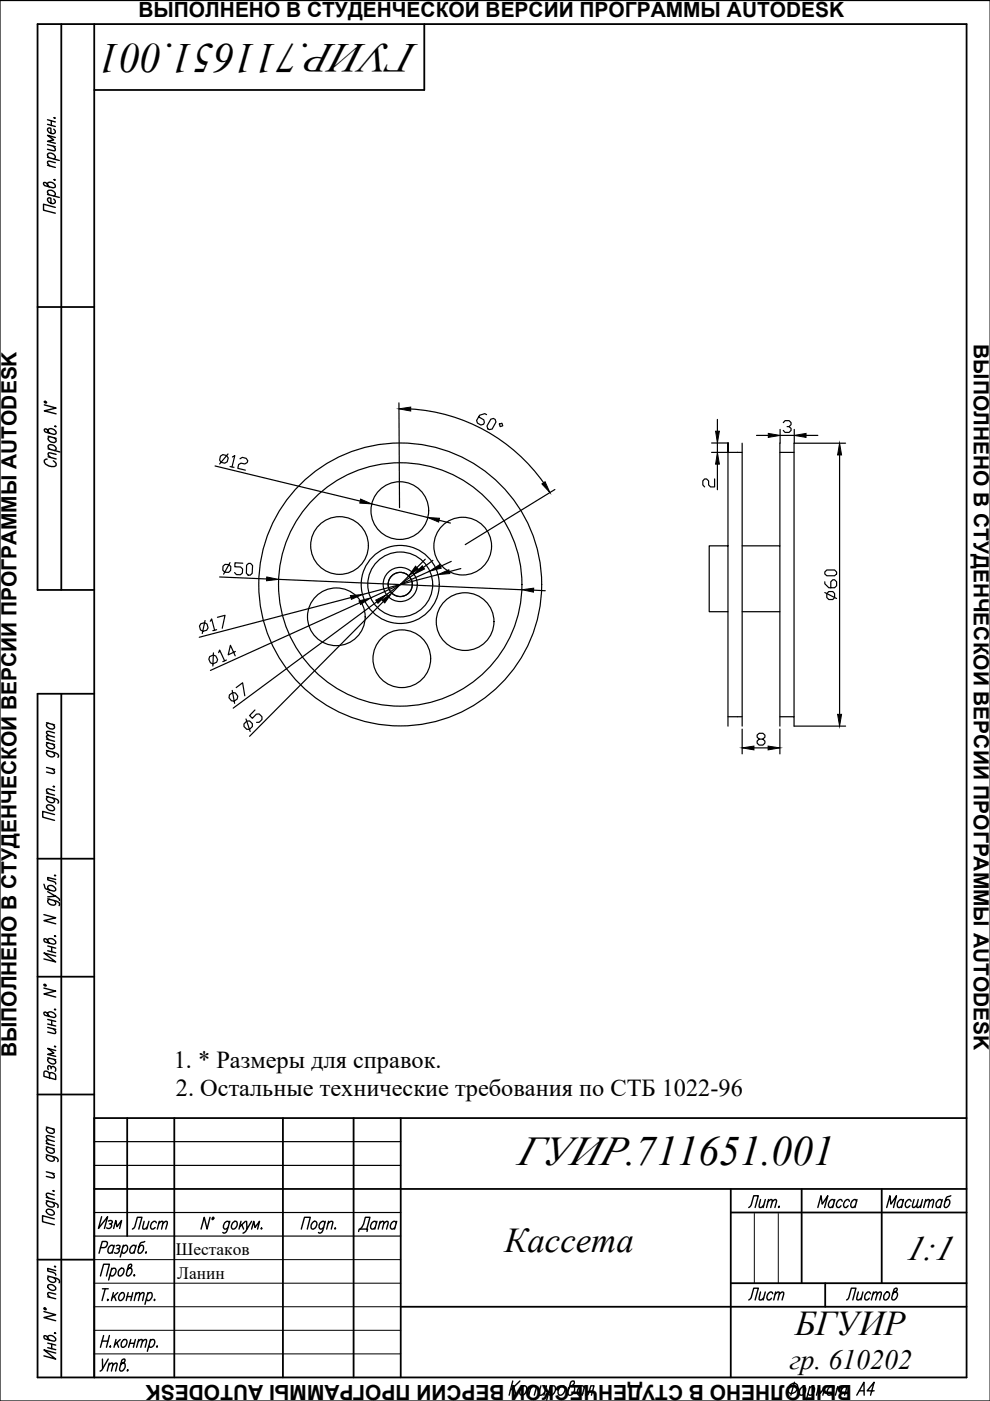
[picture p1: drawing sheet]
<svg xmlns="http://www.w3.org/2000/svg" width="210mm" height="297mm" viewBox="0 0 210 297" stroke-linecap="round" stroke-linejoin="round" font-family="sans-serif">
<!-- layer: KONTUR -->
<path d="M0 .1h209.9v296.9h-209.9z" fill="none" stroke="#000" stroke-width=".25"/>
<g fill="none" stroke="#000" stroke-width=".3">
<path d="M10.1 39.1v-.2a.99 .99 0 0 1 1-.2 .99 .99 0 0 1 .6 .9l-.4 .2-1.8-.4-.3-.4 .2-.3a.84 .84 0 0 1 .8 .7l.2 .2M10.1 35l1.6 .5M10.1 33.3l2.5 .7M10.1 30.7l1.6 .4M10.1 25.4l1.6 .5M10.1 26.4l1.6 .4M10.4 33.4a.53 .53 0 0 1-.2-.8 .92 .92 0 0 1 1.1 0 .92 .92 0 0 1 .3 1l-.2 .1M10.9 25.6v1M11.3 31l.4 .6-.1 .4-1.5-.3M11.4 27.4a.53 .53 0 0 1 .2 .8 .92 .92 0 0 1-1.1 0 .92 .92 0 0 1-.3-1h.6v1.1M11.5 38.1l.2 .1zM11.5 25h.2z"/>
<path d="M11.7 34.5l-1.5-.3-.1 .4 .4 .6M11.7 29.2l-1.6-.5 1.3 1-1.3 .3 1.6 .4M10.1 41.2l2.5 .7M10.4 41.3l-.3-.5v-.2a.99 .99 0 0 1 1-.2 .99 .99 0 0 1 .6 .9l-.3 .3M11.4 42.2a.53 .53 0 0 1 .2 .8 .92 .92 0 0 1-1.1 0 .92 .92 0 0 1-.3-1h.6v1.1M11.7 44l-2.5-.7v1.3l2.5 .6M9.4 85.8l2.5 .7-2.5 .6 2.5 .6M9.4 85.1l.4 .1v.2l-.3-.1zM10 97.4h-.3a.66 .66 0 0 0-.3 .7 .66 .66 0 0 0 .6 .5l.9 .3h.6l.4-.2a.91 .91 0 0 0-.6-1M10.2 91.4v-.2a1.02 1.02 0 0 1 1.1-.2 1.02 1.02 0 0 1 .6 .8l-.5 .3-1.8-.5-.2-.3 .1-.3a.77 .77 0 0 1 .8 .6l.3 .3M10.2 96.8l1.7 .5M10.2 95.2l2.5 .6"/>
<path d="M10.2 92.5l1.7 .4M10.6 95.3l-.4-.5v-.2a1.02 1.02 0 0 1 1.1-.2 1.02 1.02 0 0 1 .6 .9l-.4 .2M10.6 92.6l-.4 .3a1.02 1.02 0 0 0 .6 .8 1.02 1.02 0 0 0 1.1-.2v-.2l-.4-.5M11.6 90.4l.3 .1zM11.9 96.3l-1.6-.3-.1 .4 .5 .6M9.9 159.1l2.2 .7 .3 .3-.1 .5M9.9 157.4l1.7 .5M9.9 156.7l1.7 .5M9.9 153.2l1.7 .5M10.2 159.2l-.3 .3a1.05 1.05 0 0 0 1.7 .7v-.3l-.4-.4M10.2 157.5l-.3 .3a1.02 1.02 0 0 0 .6 .9 1.02 1.02 0 0 0 1.1-.2v-.3l-.4-.4M10.2 153.3l-.3 .3a1.02 1.02 0 0 0 .6 .9 1.02 1.02 0 0 0 1.1-.2v-.3l-.4-.4"/>
<path d="M11.6 156.3l-1.6-.4-.1 .4 .5 .5M11.6 155.4l-1.6-.3-.1 .3 .5 .5M9.9 168.9l1.9 .5a.72 .72 0 0 1 .6 .8l-.1 .1M9.9 168.1l1.7 .5M9.9 162.7l1.7 .4M10 170.8l.6-.1a.79 .79 0 0 1 .8 1.1l-.6 .1a.79 .79 0 0 1-.8-1.1zM10.2 168.9l-.3 .3a1.02 1.02 0 0 0 .6 .9 1.02 1.02 0 0 0 1.1-.2v-.2l-.4-.5M11.1 163l.5 .6-.2 .4-1.5-.3M11.3 166.7l.3 .1zM11.6 172.7l-2.5-.7v1.3l2.5 .6M11.6 167.6l-1.6-.3-.1 .4 .5 .6M9.3 193.9l2.5 .7-2.5 .6 2.5 .7"/>
<path d="M9.3 187.5a1.15 1.15 0 0 0 .6 1l1.4 .4 .5-.2a1.02 1.02 0 0 0-.6-.9 1.02 1.02 0 0 0-1.1 .2v.2l.4 .5M10.1 199.5v-.3a1.02 1.02 0 0 1 1.1-.1 1.02 1.02 0 0 1 .6 .9l-.5 .2-1.8-.5-.2-.3 .1-.4a.78 .78 0 0 1 .8 .7l.3 .3M10.1 190.6l2.3 .7 .2 .3-.1 .4M10.1 189l1.7 1-1.7 .1M10.5 190.7l-.4 .3a1.02 1.02 0 0 0 .7 .8 1.02 1.02 0 0 0 1-.2v-.2l-.4-.5M11.6 198.4l.2 .1zM11.6 185.6l.2 .1zM11.8 190l.7 .6 .1 .3M11.8 186.5l-1.7-.5v.5l1.6 .6 .1 .3M9.3 209.5l2.5 .6-2.5 .6 2.5 .7M9.4 208.7l.3 .1v.3l-.3-.2zM10.1 215v-.2a1.05 1.05 0 0 1 1.7 .7l-.5 .2-1.8-.4-.2-.4 .1-.3a.79 .79 0 0 1 .8 .7l.3 .2"/>
<path d="M10.1 217.8l1.7 .5M10.1 216.1l1.7 .5M10.1 217.1l1.7 .4M10.1 200.6l1.7 .4M10.1 201.6l1.7 .4M11 200.8v1M11 216.4v.9M11.3 218.1l.5 .6-.1 .4-1.6-.3M11.6 214l.2 .1zM11.8 202.7l-2.5-.7 2.5 1.9-2.5-.6M9.8 239l1.7 .4M10.1 224.3l1.7 .4"/>
<path d="M10.2 239l-.4 .3a1.02 1.02 0 0 0 .7 .9 1.02 1.02 0 0 0 1-.2v-.2l-.4-.5M10.5 227.7l-.5-.6h-.5l-.2 .3v.8l2.5 .7v-.8a.96 .96 0 0 0-1.2-.6l-.1 1M10.5 224.4l-.4 .2a1.05 1.05 0 0 0 1.7 .7v-.2l-.4-.5M10.8 226.3l.5-.2a.68 .68 0 0 1 .4 1M10.8 226.6l-.1-.5-.5-.1-.1 .2 .1 .6M11.6 221.9h.2zM11.8 222.7l-1.7-.4 1.3 1-1.3 .2 1.7 .5M9.8 254.6l2.3 .7 .2 .3-.1 .4M9.8 244.8l2.3 .8 .2 .3-.1 .4M9.8 253.9l1.7 .4M9.8 248.4l1.7 .5M9.8 243.1l1.7 .5"/>
<path d="M9.8 242.4l1.7 .5M9.9 256.5l.6-.1a.79 .79 0 0 1 .9 1.1 1.1 1.1 0 0 1-1.6-.8zM10.2 254.7l-.4 .3a1.02 1.02 0 0 0 .7 .8 1.02 1.02 0 0 0 1-.2v-.2l-.4-.5M10.2 245l-.4 .2a1.05 1.05 0 0 0 1.7 .7v-.3l-.4-.4M10.2 243.2l-.4 .3a1.05 1.05 0 0 0 1.7 .7v-.2l-.4-.5M11 248.7l.5 .6-.1 .5-1.6-.4M11.3 252.5h.2zM11.5 258.4l-2.5-.6v1.2l2.5 .7M11.5 253.4l-1.6-.4-.1 .4 .5 .6M11.5 242l-1.6-.3-.1 .3 .5 .6M11.5 241.1l-1.6-.3-.1 .3 .5 .6M44.5 258.1l-.6 2.5-.6-2.5-.7 2.5"/>
<path d="M45.1 258.2l.2-.1-.2 .5zM48.6 259.3l-.1-.2a.91 .91 0 0 0-1 .4 .91 .91 0 0 0 .1 1.1h.3l.4-.3M48.7 258.9l-.5 1.9a.72 .72 0 0 1-.8 .6l-.2-.1M49.3 259.3l.5-.4h.2a.99 .99 0 0 1 .2 1.1 .99 .99 0 0 1-.9 .6 .84 .84 0 0 1 0-1.3zM51.1 258.9l-.4 1.7M51.3 259.7l.3 .9M52 258.9l-1.2 1.2M52.3 258.9l.1 1.7 .9-1.7M66.2 259.3a.53 .53 0 0 1 .9-.2 .92 .92 0 0 1-.1 1 .92 .92 0 0 1-1 .4 1.15 1.15 0 0 1 .2-1.2zM68.9 259.3l-.3-.4a.99 .99 0 0 0-.9 .6 .99 .99 0 0 0 .2 1.1h.3l.4-.3M69 258.9l-.5 1.9a.72 .72 0 0 1-.8 .6l-.2-.1M69.6 259.4l.5-.5 .5 .2-.4 1.5"/>
<path d="M69.7 258.9l-.4 1.7M9.3 278.1l2.5 .7-2.5 .5 2.5 .7M9.4 277.3l.3 .1v.3l-.3-.1zM10.1 270.5l2.3 .8 .2 .3-.1 .4M10.1 274.9l1.7 .5M10.2 272.4a1.1 1.1 0 0 1 1.6 .9 1.05 1.05 0 0 1-1.7-.7zM10.5 270.7l-.4 .2a1.05 1.05 0 0 0 1.7 .7v-.3l-.4-.4M11.6 268.5l.2 .1zM11.8 274.4l-1.6-.3-.1 .4 .5 .6M11.8 269.4l-1.7-.5v.6l1.2 .3 .4 .2 .1 .4M21.3 270.5l.7-2.5h1.2l-.6 2.5M21.3 264.5h.8a.87 .87 0 0 0 .6-1.2l-1-.1-.7 2.5"/>
<path d="M21.7 273.2h1.2M22.3 273.2l-.7 2.5M22.9 275.5l-.1 .2zM23.6 269.2a.58 .58 0 0 1 .9-.2 1.1 1.1 0 0 1-.9 1.5l-.2-.3M23.7 268.9l-.7 2.5M24 274.1l-.4 1.6M24.1 264.4l-.3-.4a1.02 1.02 0 0 0-.8 .7 1.02 1.02 0 0 0 .2 1h.2l.5-.4M24.2 264l-.5 1.7M24.2 274.8l.4 .9M24.6 264.1l.3-.1 .5 .1-.1 .5-.5 .1M25 274.1l-1.3 1.1M25.1 264.7a.54 .54 0 0 1 .2 .6 .54 .54 0 0 1-.5 .4l-.5-.1"/>
<path d="M25.3 269.2l.4-.3h.3a1.03 1.03 0 0 1-.7 1.6 .87 .87 0 0 1 0-1.3zM25.4 274.4l.5-.3h.2a1.05 1.05 0 0 1-.7 1.6 .87 .87 0 0 1 0-1.3zM26.1 264.4l.4-.4h.3a1.02 1.02 0 0 1 .2 1.1 1.02 1.02 0 0 1-.9 .6l-.3-.4M26.2 264l-.7 2.5M27 274.9h.9M27.2 274.1l-.4 1.6M27.5 268.9h.2a1.03 1.03 0 0 1-.7 1.6l-.2-.4 .5-1.8 .3-.3 .3 .2a.78 .78 0 0 1-.6 .8l-.3 .2M28.2 274.1l-.5 1.6M28.4 270.4l.1-.1 .1 .1-.2 .1zM28.7 264.4l-.2-.4a1.05 1.05 0 0 0-.7 1.7h.3l.4-.4M28.7 274.5l.6-.4 .4 .1-.4 1.5M28.9 264l-.5 1.7"/>
<path d="M28.9 274.1l-.5 1.6M29.6 274.5l.6-.4 .4 .1-.4 1.5M30.7 263.2l-.7 .2-.4 .4-.3 1.4 .2 .5a1.02 1.02 0 0 0 .9-.6 1.02 1.02 0 0 0-.2-1.1h-.3l-.4 .4M30.9 265.6l.1-.1-.1 .2zM31.3 274.4l.4-.3h.3a1.02 1.02 0 0 1 .2 1 1.02 1.02 0 0 1-.9 .6l-.3-.3M31.4 274.1l-.7 2.4M32.8 275.5l-.1 .2zM52.4 260.6l-.3 .5-.6 .3M53.3 260.6l.5-1.7 .3 1.4 .9-1.4-.4 1.7M55.3 260.5h.2l-.1 .1zM63.9 260.6l.7-2.5h1.2l-.6 2.5M71 260.5h.2l-.2 .1z"/>
<path d="M10.1 283.7v-.3a1.02 1.02 0 0 1 1.1-.2 1.02 1.02 0 0 1 .6 .9l-.5 .2-1.8-.4-.2-.4 .1-.3a.78 .78 0 0 1 .8 .7l.3 .2M10.1 284.8l1.7 .4M10.1 285.7l1.7 .5M11 285v.9M11.6 282.6l.2 .1zM11.8 286.9l-2.5-.7 2.5 1.9-2.5-.6M21.6 284.3h1.3M21.7 288.1l.1 2.1M22 283.2l-.7 2.5M22.9 288.1l-1.3 2.3-.4 .3M23 289.5l.6-.5 .4 .1-.4 1.6M23.2 289l-.5 1.7"/>
<path d="M23.2 283.2l-.6 2.5M23.3 285.5l.1-.1v.3zM23.9 289.5l.6-.5 .3 .1-.3 1.6M24.6 284l-.4 1.7M24.8 284.7l.3 1M25.5 284l-1.2 1.2M26 289h.3a1.02 1.02 0 0 1 .2 1.1 1.02 1.02 0 0 1-.9 .6l-.2-.5 .4-1.8 .4-.3 .3 .2a.78 .78 0 0 1-.7 .8l-.2 .3M26.2 284.1l.5-.1a1.03 1.03 0 0 1-.7 1.7 1.06 1.06 0 0 1 .2-1.6zM27.1 290.4l-.1 .3zM27.5 284.8h1M27.7 284l-.4 1.7M28.7 284l-.4 1.7"/>
<path d="M29.3 284.5l.5-.5 .4 .1-.4 1.6M29.4 284l-.4 1.7M30.2 284.5l.4-.4h.5l-.3 1.6M31.8 284.3a.58 .58 0 0 1 .9-.2 .93 .93 0 0 1 0 1.1 .93 .93 0 0 1-1 .3l-.1-.2M31.9 284l-.7 2.5M33.3 285.4v.3zM108.7 292.8l-.8 3M108.9 294.1l.5 1.7M110.2 292.8l-2 2M110.5 294.2l.3-.3 .5-.1a1.19 1.19 0 0 1 .2 1.3 1.19 1.19 0 0 1-1 .7 1.03 1.03 0 0 1 0-1.6zM112.5 294.4l.7-.6 .5 .1-.4 1.9M112.6 293.8l-.5 2"/>
<path d="M114.7 293.8l-.4 1.9 .5 .1 .7-.6M115.9 293.8l-.6 2M116.6 294.2l.5-.4h.4a1.22 1.22 0 0 1-.9 2l-.3-.4M116.7 293.8l-.8 3M118.6 294.2l.6-.4h.3a1.23 1.23 0 0 1-.8 2 .98 .98 0 0 1-.1-1.6zM121.2 293.8h.3a1.23 1.23 0 0 1-.8 2l-.2-.1-.1-.5 .6-2.1 .4-.3h.3l.1 .1a.9 .9 0 0 1-.9 1l-.3 .3M123.9 294.2l-.3-.4a1.19 1.19 0 0 0-1.1 .7 1.19 1.19 0 0 0 .2 1.3l.6-.1 .3-.3M124 293.8l-.6 2M124.2 295.8l.5-.1 .6-1.9h.6l-.5 2M167.6 293.6a.86 .86 0 0 1 1-.3 .86 .86 0 0 1 .5 .8 1.25 1.25 0 0 1-1.9 1.1 1.28 1.28 0 0 1 .4-1.6zM168.4 293.1l-.7 2.7M169.8 294.4l.5-.4h.3a1.11 1.11 0 0 1 .1 1.1 1.11 1.11 0 0 1-.9 .7 .9 .9 0 0 1 0-1.4z"/>
<path d="M171.6 294.4a.64 .64 0 0 1 1-.3 1.2 1.2 0 0 1-1 1.7l-.3-.4M171.7 294l-.7 2.7M173.1 295.8l.5-1.8 .3 1.4 1.1-1.4-.5 1.8M176.7 294.4l-.1-.3a.87 .87 0 0 0-1.2 .9l.1 .7a.64 .64 0 0 0 .9-.3M176.8 294l-.4 1.8M177.5 294.5l.6-.5 .4 .1-.4 1.7M177.6 294l-.5 1.8M178.5 294.5l.6-.5 .4 .1-.4 1.7M181.7 295.8l1.5-2.7v2.7M182.2 294.9h1M185.3 294.9h-1.4l1.4-1.8-.7 2.7"/>
</g>
<g fill="none" stroke="#000" stroke-width=".38">
<path d="M13 5.1v120M20 5.1v286.9M90 5.1v14h-70M8 65.1h12M20 125.1h-12v-120h196.9v286.9h-196.9v-144.9h12M13 147.1v144.9M8 182.1h12M8 207.1h12M8 232.1h12M20 237.1h184.9M27 237.1v25M37 237.1v54.9"/>
<path d="M60 237.1v54.9M75 237.1v54.9M85 237.1v54.9M20 252.1h184.9M154.9 252.1v39.9M154.9 257.1h50M170 252.1v20M186.9 252.1v20M8 267.1h12M85 277.1h119.9M154.9 272.1h50M175 272.1v5"/>
</g>
<path d="M159.9 257.3v14.8M165 257.3v14.8M20 277.1h65M20 272.1h65M20 267.1h65M20 287h65M20 282.1h65" fill="none" stroke="#000" stroke-width=".21"/>
<!-- layer: 0 -->
<g fill="none" stroke="#000" stroke-width=".25">
<path d="M45.6 98.8l30.8 7.4M46.7 96.7l.5-.3 .8 .2 .4 .5-.2 .8-.5 .3-.8-.2-.3-.5zM48.3 96.3l-1.7 2.1M48.8 98.9l.8 .2M49.3 96.9l.5-.3-.6 2.4M50.9 97.3l.5-.3 .8 .2 .3 .5-.1 .4-.5 .3-.8-.2-.5 .3-.2 .8 1.6 .4M84.6 85.4l.1 22.2M87.1 86.7a37.3 37.3 0 0 1 28.1 15.6M103.2 87.9l-.4-.2-1.1 .3-.7 1.1 .2 .6 .7 .4 .6-.2 .2-.3-.1-.6-1.1-.6M104.1 88.9l.5-.2 .4 .2 .2 .6-.8 1.5-.6 .1-.4-.2-.1-.6zM105.9 89.9l.5-.2 .2 .6-.6 .2zM150.9 95.9h3.6"/>
<path d="M150.9 93.9h3.6M152.1 88.9v2.5M152.1 93.9v2M152.1 98.4v5.4M157.4 95.9h-3.1v-2v21.8h-3.9v14h3.9v-14M157.4 94v60M160.4 92.3h2.5M165.4 95.9h3M165.4 91v24.7M165.4 92.3h3M166.1 89.6l.4-.4h.8l.4 .4v.4l-.4 .5h-.4M167.3 90.5l.4 .3v.5l-.4 .4h-.8l-.4-.4"/>
<path d="M168.4 91v3M170.9 92.3h2.5M178 96.5v55M179.3 94h-10.9v58M48.8 119.3l-1.4 2.4M51.5 119.4l-1.7-.1v.9h1.2l.4 .4v.9l-.4 .4-.9-.1-.4-.4M52.3 119.8l.4-.3h.4l.5 .4-.1 1.7-.5 .3h-.4l-.4-.4zM78.8 106.8l11.9 2.9M90.2 118.6l-1.8 1.7M91.8 118.8l-2 1.5M93.1 110.3l2.4 .6M95.7 119l-2.3 1.1"/>
<path d="M117.6 103.8l-19 11.7M151.5 101.5v1.7h-.8l-.5-.4v-.8l-.4-.5h-.4l-.4 .5v.8l.4 .4M157.4 115.7h8v14h-8M42.6 132.2l.8-.2 .5 .3 .2 .8-.3 .5-.8 .2-.5-.3-.2-.8zM43.5 131.6l-.6 2.7M44.4 139.2l.8-.3 .6 .2 .3 .8-.2 .5-.7 .3-.6-.2-.3-.7zM44.6 131.7l.3-.5 .6 2.4M45.3 138.4l-.2 2.8M45.9 133.5l-.8 .2M46.1 130.9l1.6-.4-.6 2.7M46.4 138.4l.2-.6 1 2.3M46.6 122.3l10 .5"/>
<path d="M47.3 120l.4-.3h.9l.3 .4v.8l-.4 .5-.9-.1-.4-.4zM48 139.9l-.8 .4M49.9 138.1l-1.5 .7 .5-2 1 2.3M59.1 122.8l51.6 2.2M74.4 126.7l-32.2 8.4M76.3 127.8l-31.7 14.3M79.9 127.6l-30.5 22.5M81.3 127.5l-28.4 28.6M84.8 123.9h.1M86.7 122.1l-3.6 3.7M87.8 121.8l-5.9 4.3M91.1 121.1l-12.5 5.7"/>
<path d="M92.9 121.8l-16.1 4.3M97.7 120.6l-2.4 .6M113.2 125.1l2.4 .2M154.3 129.7v24.3M165.4 129.7v24.3M174.9 123.3v.5l.8 .8h1.3l.4-.4v-.9l-.4-.4h-.4l-.5 .4v1.3M174.9 121.3l.4-.5h1.7l.4 .5v.4l-.4 .4h-1.7l-.4-.4zM174.9 125.6l2.5 1.3M175.3 125.8l.4-.4h.9l.4 .4v.9l-.4 .4h-.9l-.4-.4zM48.6 147.3l.7-.5 .6 .1 .5 .7-.1 .6-.6 .5-.6-.1-.5-.7zM49.2 146.4l.5 2.7M50.1 145.8l1.3-1 .5 2.7"/>
<path d="M51.7 153.5l.6-.6h.6l.6 .5v.6l-.6 .6h-.6l-.6-.6zM52.2 152.4l.8 2.7M54.1 150.5l-1.2 1.2 .6 .6 .9-.9h.5l.6 .6v.6l-.6 .5h-.5M154.3 152h3.1M157.4 154.6v5.2M159.9 158.6h3M161 156.7l-.5-.4v-.4l.5-.4h.8l.4 .4v.4l-.4 .4h-.8l-.5 .4v.5l.5 .4h.8l.4-.4v-.5l-.4-.4M165.4 152h3v2h10.9M165.4 154.6v5.2M20 257.1h65M20 247.1h65M20 242h65"/>
<path d="M20 262.1h65M154.9 292h.1"/>
<circle cx="72" cy="115.7" r="6.1"/>
<circle cx="84.8" cy="108.3" r="6.1"/>
<circle cx="98.1" cy="115.8" r="6.1"/>
<circle cx="71.3" cy="130.8" r="6.1"/>
<circle cx="84.9" cy="123.9" r="30"/>
<circle cx="84.9" cy="123.9" r="25.8"/>
<circle cx="84.9" cy="123.9" r="8.3"/>
<circle cx="84.9" cy="123.9" r="6.9"/>
<circle cx="84.9" cy="123.9" r="3.6"/>
<circle cx="84.9" cy="123.9" r="2.56"/>
<circle cx="85.2" cy="139.7" r="6.1"/>
<circle cx="98.6" cy="131.8" r="6.1"/>
</g>
<g fill="#000" stroke="#000" stroke-width=".21">
<path d="M84.6 86.7l2.5-.4v.9zM151.7 91.4h.8l-.4 2.5zM152.1 95.9l.4 2.5h-.8zM162.9 91.9l2.5 .4-2.5 .4zM168.4 92.3l2.5-.4v.8zM178 94l.4 2.5h-.8zM76.5 105.8l2.3 1-2.5-.1zM89.5 120l.5 .6-2.2 1.2zM90.7 109.7l2.5 .2-.2 .8zM91.1 121.1l2.1-1.4 .4 .8zM114.9 102.6l.7-.5 1 2.3zM56.6 122.3l2.5 .5-2.6 .3z"/>
<path d="M74.3 126.3l2.5-.2-2.3 1zM76.1 127.4l2.5-.6-2.1 1.4zM79.7 127.2l2.2-1.1-1.8 1.8zM81 127.2l2.1-1.4-1.5 2zM88.1 120l.6 .6-2 1.5zM92.9 121.8l2.3-1 .2 .8zM110.7 125l2.5-.3-.1 .8zM157.4 158.6l2.5-.4v.8zM162.9 158.2l2.5 .4-2.5 .4zM177.6 151.5h.8l-.4 2.5z"/>
</g>
<g font-size="8.9">
<text x="88.3" y="9.3" transform="rotate(-180 88.3 9.3)">ГУИР.711651.001</text>
<text x="109.6" y="247">ГУИР.711651.001</text>
</g>
<g font-size="7.4">
<text x="106.9" y="265.5">Кассета</text>
<text x="191.9" y="267.1">1:1</text>
<text x="168.6" y="283">БГУИР</text>
</g>
<text font-size="6.6" x="74.8" y="262.5">Дата</text>
<text font-size="5.9" x="167.4" y="290.4">гр. 610202</text>
<g font-size="5.7">
<text x="157.7" y="257.2">Лит.</text>
<text x="172.2" y="257.2">Масса</text>
<text x="186.6" y="257.2">Масштаб</text>
<text x="19.8" y="261.8">Изм</text>
<text x="26.8" y="261.8">Лист</text>
<text x="157.7" y="276.9">Лист</text>
<text x="178.2" y="276.9">Листов</text>
</g>
<g font-size="5.2">
<text x="36.8" y="226.4">1. * Размеры для справок.</text>
<text x="37.3" y="232.3">2. Остальные технические требования по СТБ 1022-96</text>
</g>
<g font-size="4.4">
<text x="29.3" y="3.6">ВЫПОЛНЕНО В СТУДЕНЧЕСКОЙ ВЕРСИИ ПРОГРАММЫ AUTODESK</text>
<text x="206.5" y="73" transform="rotate(90 206.5 73)">ВЫПОЛНЕНО В СТУДЕНЧЕСКОЙ ВЕРСИИ ПРОГРАММЫ AUTODESK</text>
<text x="3.5" y="224.2" transform="rotate(-90 3.5 224.2)">ВЫПОЛНЕНО В СТУДЕНЧЕСКОЙ ВЕРСИИ ПРОГРАММЫ AUTODESK</text>
<text x="180.6" y="293.6" transform="rotate(-180 180.6 293.6)">ВЫПОЛНЕНО В СТУДЕНЧЕСКОЙ ВЕРСИИ ПРОГРАММЫ AUTODESK</text>
</g>
<g font-size="3.7">
<text x="37.3" y="266.2">Шестаков</text>
<text x="37.6" y="271.2">Ланин</text>
</g>
</svg>
